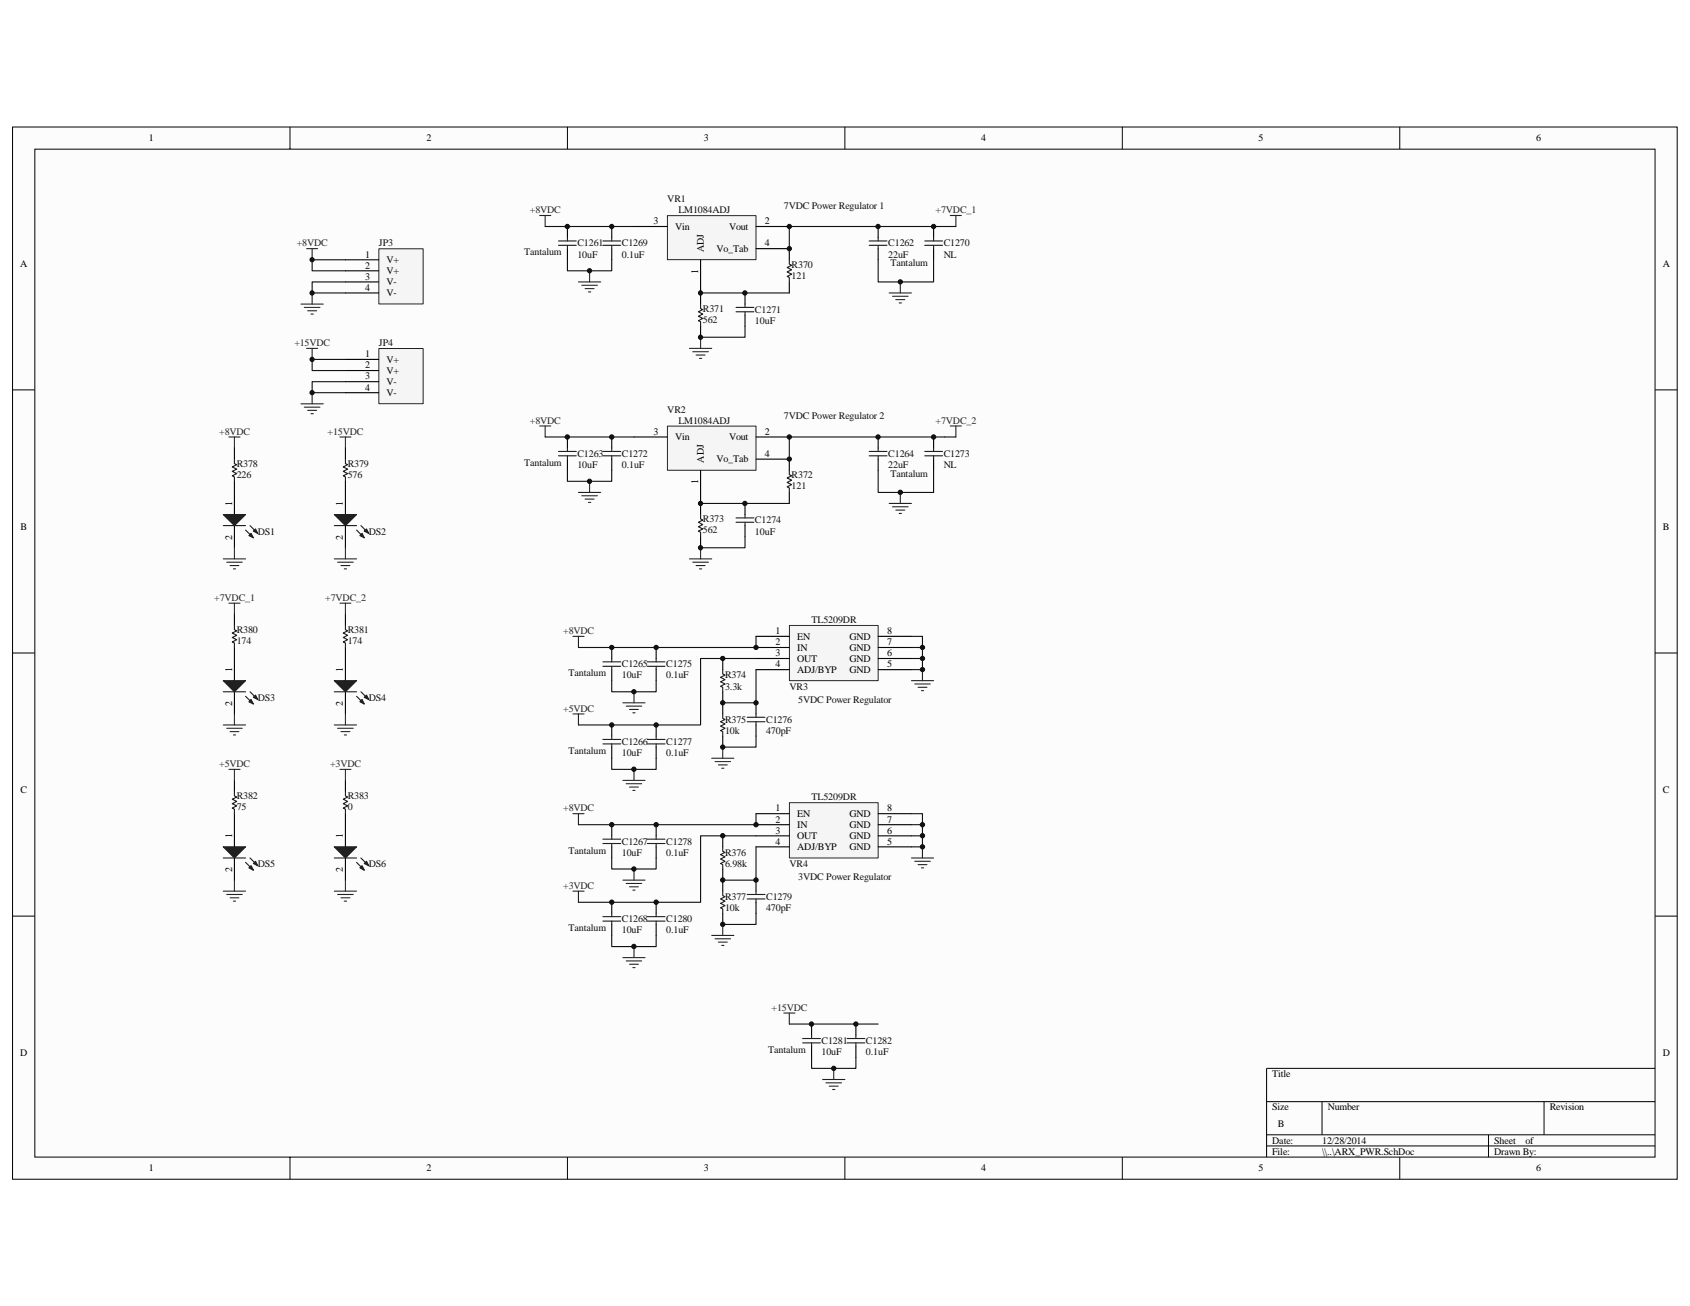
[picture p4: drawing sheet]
<svg xmlns="http://www.w3.org/2000/svg" width="279mm" height="216mm" viewBox="0 0 279 216" stroke-linecap="round" stroke-linejoin="round" font-family="sans-serif">
<path d="M2.1 21h275.2v173.9h-275.2z" fill="#fcfcfc"/>
<path d="M2.1 21h275.2v173.9h-275.2z" fill="none" stroke="#000" stroke-width=".17"/>
<path d="M5.8 24.7h267.8v166.6h-267.8z" fill="#fcfcfc"/>
<g fill="none" stroke="#000" stroke-width=".17">
<path d="M5.8 24.7h267.8v166.6h-267.8zM47.9 21v3.6M93.8 21v3.6M139.7 21v3.6M185.5 21v3.6M231.4 21v3.6M2.1 64.5h3.6M273.6 64.5h3.7M2.1 107.9h3.6M273.6 107.9h3.7M2.1 151.4h3.6M273.6 151.4h3.7"/>
<path d="M273.6 176.6h-64.2v14.7M47.9 191.3v3.6M93.8 191.3v3.6M139.7 191.3v3.6M185.5 191.3v3.6M209.4 182.1h64.2M209.4 187.6h64.2M209.4 189.4h64.2M218.6 182.1v5.5M231.4 191.3v3.6M246.1 187.6v3.7M255.3 182.1v5.5"/>
</g>
<g fill="none" stroke="#262626" stroke-width=".18">
<path d="M89.2 35.6h1.9M90.1 35.6v1.8M157.1 35.6h1.8M158 35.6v1.8M95.6 46.6h3.7M96.2 47.2h2.6M96.7 47.7h1.5M97.3 48.3h.4M97.5 44.8v1.8M114 57.6h3.7M114.5 58.1h2.6M115.1 58.7h1.5"/>
<path d="M115.6 59.2h.4M115.8 55.8v1.8M147 48.4h3.7M147.6 49h2.5M148.1 49.5h1.5M148.7 50.1h.3M148.8 46.6v1.8"/>
</g>
<g fill="none" stroke="#000" stroke-width=".18">
<path d="M93.8 37.4v1.9M101.1 37.4v1.9M145.2 37.4v1.9M154.3 37.4v1.9M93.8 41.1v1.8M101.1 41.1v1.8M115.8 48.4v1.9M115.8 53.9v1.9M123.2 48.4v1.9M123.2 52.1v1.8M130.5 41.1v1.8M130.5 46.6v1.8"/>
<path d="M145.2 41.1v1.8M154.3 41.1v1.8"/>
</g>
<g fill="none" stroke="#1c1c1c" stroke-width=".18">
<path d="M92.3 39.8h3M93.8 39.3v.5M99.7 39.8h2.9M101.1 39.3v.5M143.7 39.8h2.9M145.2 39.3v.5M152.9 39.8h2.9M154.3 39.3v.5M92.3 40.6h3M93.8 40.6v.5M99.7 40.6h2.9M101.1 40.6v.5"/>
<path d="M115.8 50.3v.7l.4 .2-.7 .3 .7 .4-.7 .4 .7 .3-.7 .4 .3 .2v.7M121.7 51.5h2.9M121.7 50.8h2.9M123.2 50.3v.5M123.2 51.5v.6M130.5 42.9v.8l.4 .2-.8 .3 .8 .4-.8 .4 .8 .3-.8 .4 .4 .2v.7M143.7 40.6h2.9M145.2 40.6v.5M152.9 40.6h2.9M154.3 40.6v.5"/>
</g>
<path d="M90.1 37.4h14.7M158 37.4h-27.5v3.7M93.8 42.9v1.9h7.3v-1.9M115.8 48.4h14.7M123.2 53.9v1.9h-7.4M145.2 42.9v3.7h9.1v-3.7" fill="none" stroke="#0e0e0e" stroke-width=".18"/>
<path d="M110.4 35.7h14.6v7.2h-14.6z" fill="#f5f5f5"/>
<path d="M110.3 35.6h14.7v7.3h-14.7z" fill="none" stroke="#262626" stroke-width=".17"/>
<g fill="none" stroke="#000" stroke-width=".18">
<path d="M104.8 37.4h5.5M125 37.4h5.5M115.8 42.9v5.5M125 41.1h5.5M93.8 72.2v1.9M93.8 75.9v1.8M101.1 72.2v1.9M101.1 75.9v1.8M130.5 75.9v1.8M145.2 72.2v1.9M145.2 75.9v1.8M154.3 72.2v1.9"/>
<path d="M154.3 75.9v1.8M115.8 83.2v1.9M115.8 88.7v1.9M123.2 83.2v1.9M123.2 86.9v1.8M130.5 81.4v1.8"/>
</g>
<g fill="none" stroke="#262626" stroke-width=".18">
<path d="M89.2 70.4h1.9M90.1 70.4v1.8M97.5 79.6v1.8M157.1 70.4h1.8M158 70.4v1.8M95.6 81.4h3.7M96.2 82h2.6M96.7 82.5h1.5M97.3 83.1h.4M114 92.4h3.7M114.5 92.9h2.6M115.1 93.5h1.5"/>
<path d="M115.6 94h.4M115.8 90.6v1.8M147 83.2h3.7M147.6 83.8h2.5M148.1 84.3h1.5M148.7 84.9h.3M148.8 81.4v1.8"/>
</g>
<g fill="none" stroke="#1c1c1c" stroke-width=".18">
<path d="M92.3 75.4h3M92.3 74.6h3M93.8 74.1v.5M93.8 75.4v.5M99.7 75.4h2.9M99.7 74.6h2.9M101.1 74.1v.5M101.1 75.4v.5M130.5 77.7v.8l.4 .2-.8 .3 .8 .4-.8 .4 .8 .3-.8 .4 .4 .2v.7M143.7 75.4h2.9M143.7 74.6h2.9M145.2 74.1v.5"/>
<path d="M145.2 75.4v.5M152.9 75.4h2.9M152.9 74.6h2.9M154.3 74.1v.5M154.3 75.4v.5M115.8 85.1v.7l.4 .2-.7 .3 .7 .4-.7 .4 .7 .3-.7 .4 .3 .2v.7M121.7 86.3h2.9M121.7 85.6h2.9M123.2 85.1v.5M123.2 86.3v.6"/>
</g>
<path d="M90.1 72.2h14.7M93.8 77.7v1.9h7.3v-1.9M145.2 77.7v3.7h9.1v-3.7M158 72.2h-27.5v3.7M115.8 83.2h14.7M123.2 88.7v1.9h-7.4" fill="none" stroke="#0e0e0e" stroke-width=".18"/>
<path d="M110.4 70.5h14.6v7.2h-14.6z" fill="#f5f5f5"/>
<path d="M110.3 70.4h14.7v7.3h-14.7z" fill="none" stroke="#262626" stroke-width=".17"/>
<path d="M104.8 72.2h5.5M115.8 77.7v5.5M125 72.2h5.5M125 75.9h5.5" fill="none" stroke="#000" stroke-width=".18"/>
<path d="M94.7 118h1.9M95.6 118v1.8M94.7 147.3h1.9M95.6 147.3v1.9" fill="none" stroke="#262626" stroke-width=".18"/>
<path d="M130.5 103.4h14.7v9.1h-14.7z" fill="#f5f5f5"/>
<path d="M130.5 103.4h14.7v9.1h-14.7z" fill="none" stroke="#262626" stroke-width=".17"/>
<g fill="none" stroke="#000" stroke-width=".18">
<path d="M101.1 107v1.9M101.1 110.7v1.8M101.1 119.8v1.9M108.5 107v1.9M108.5 110.7v1.8M108.5 119.8v1.9M119.5 108.9v1.8M119.5 114.4v3.6M125 116.2v1.8M125 119.8v1.9M125 105.2h5.5M125 107h5.5"/>
<path d="M125 108.9h5.5M125 110.7h5.5M145.2 105.2h5.5M145.2 107h5.5M145.2 108.9h5.5M145.2 110.7h5.5M101.1 123.5v1.8M108.5 123.5v1.8M119.5 121.7v1.8"/>
</g>
<g fill="none" stroke="#262626" stroke-width=".18">
<path d="M94.7 105.2h1.9M95.6 105.2v1.8M103 116.2h3.6M103.5 116.7h2.6M104.1 117.3h1.4M104.6 117.8h.4M104.8 114.4v1.8M150.7 112.5h3.6M151.2 113.1h2.6M151.8 113.6h1.4M152.3 114.2h.4M152.5 110.7v1.8"/>
<path d="M103 129h3.6M103.5 129.6h2.6M104.1 130.1h1.4M104.6 130.7h.4M104.8 127.2v1.8M117.7 125.3h3.6M118.2 125.9h2.6M118.8 126.4h1.4M119.3 127h.4M119.5 123.5v1.8"/>
</g>
<g fill="none" stroke="#1c1c1c" stroke-width=".18">
<path d="M99.7 110.2h2.9M99.7 109.4h2.9M101.1 108.9v.5M101.1 110.2v.5M107 110.2h2.9M107 109.4h2.9M108.5 108.9v.5M108.5 110.2v.5M119.5 118v.8l.4 .1-.8 .4 .8 .4-.8 .3 .8 .4-.8 .4 .4 .1v.8M119.5 110.7v.7l.4 .2-.8 .4 .8 .4-.8 .3 .8 .4-.8 .4 .4 .1v.8M123.5 119.3h3M123.5 118.6h3"/>
<path d="M125 118v.6M125 119.3v.5M99.7 123h2.9M99.7 122.2h2.9M101.1 121.7v.5M101.1 123v.5M107 123h2.9M107 122.2h2.9M108.5 121.7v.5M108.5 123v.5"/>
</g>
<path d="M101.1 112.5v1.9h7.4v-1.9M125 110.7v5.5h-5.5M125 108.9h-9.2v10.9h-20.2M125 105.2v1.8h-29.4M150.7 107h1.8M150.7 108.9h1.8M150.7 105.2h1.8v5.5h-1.8M101.1 125.3v1.9h7.4v-1.9M125 121.7v1.8h-5.5" fill="none" stroke="#0e0e0e" stroke-width=".18"/>
<path d="M130.5 132.7h14.7v9.1h-14.7z" fill="#f5f5f5"/>
<path d="M130.5 132.7h14.7v9.1h-14.7z" fill="none" stroke="#262626" stroke-width=".17"/>
<g fill="none" stroke="#000" stroke-width=".18">
<path d="M101.1 136.3v1.9M101.1 140v1.8M108.5 136.3v1.9M108.5 140v1.8M119.5 138.2v1.8M125 134.5h5.5M125 136.3h5.5M125 138.2h5.5M125 140h5.5M145.2 134.5h5.5M145.2 136.3h5.5M145.2 138.2h5.5"/>
<path d="M145.2 140h5.5M101.1 149.2v1.8M101.1 152.8v1.8M108.5 149.2v1.8M108.5 152.8v1.8M119.5 143.7v3.6M119.5 151v1.8M125 145.5v1.8M125 149.2v1.8M134.2 169.3v1.8M134.2 173v1.8M141.5 169.3v1.8"/>
<path d="M141.5 173v1.8"/>
</g>
<g fill="none" stroke="#262626" stroke-width=".18">
<path d="M94.7 134.5h1.9M95.6 134.5v1.8M152.5 140v1.8M103 145.5h3.6M103 158.3h3.6M103.5 146h2.6M103.5 158.9h2.6M104.1 146.6h1.4M104.1 159.4h1.4M104.6 147.2h.4M104.6 160h.4M104.8 143.7v1.8"/>
<path d="M104.8 156.5v1.8M117.7 154.6h3.6M118.2 155.2h2.6M118.8 155.7h1.4M119.3 156.3h.4M119.5 152.8v1.8M150.7 141.8h3.6M151.2 142.4h2.6M151.8 142.9h1.4M152.3 143.5h.4M129.6 167.5h1.8M130.5 167.5v1.8"/>
<path d="M136 178.5h3.7M136.5 179h2.6M137.1 179.6h1.5M137.8 176.6v1.9M137.6 180.1h.4"/>
</g>
<g fill="none" stroke="#1c1c1c" stroke-width=".18">
<path d="M99.7 139.4h2.9M99.7 138.7h2.9M101.1 138.2v.5M101.1 139.4v.6M107 139.4h2.9M107 138.7h2.9M108.5 138.2v.5M108.5 139.4v.6M119.5 140v.7l.4 .2-.8 .4 .8 .3-.8 .4 .8 .4-.8 .3 .4 .2v.8M99.7 152.3h2.9M99.7 151.5h2.9M101.1 151v.5"/>
<path d="M101.1 152.3v.5M107 152.3h2.9M107 151.5h2.9M108.5 151v.5M108.5 152.3v.5M119.5 147.3v.8l.4 .1-.8 .4 .8 .4-.8 .3 .8 .4-.8 .4 .4 .2v.7M123.5 148.6h3M123.5 147.9h3M125 147.3v.6M125 148.6v.6M132.7 172.4h2.9M132.7 171.7h2.9"/>
<path d="M134.2 171.1v.6M134.2 172.4v.6M140 172.4h3M140 171.7h3M141.5 171.1v.6M141.5 172.4v.6"/>
</g>
<path d="M125 140v5.5h-5.5M125 138.2h-9.2v11h-20.2M125 134.5v1.8h-29.4M150.7 136.3h1.8M150.7 138.2h1.8M150.7 134.5h1.8v5.5h-1.8M101.1 141.8v1.9h7.4v-1.9M101.1 154.6v1.9h7.4v-1.9M125 151v1.8h-5.5M130.5 169.3h14.7M134.2 174.8v1.8h7.3v-1.8" fill="none" stroke="#0e0e0e" stroke-width=".18"/>
<path d="M62.7 41.1h7.3v9.1h-7.3z" fill="#f5f5f5"/>
<path d="M62.6 41.1h7.4v9.1h-7.4z" fill="none" stroke="#262626" stroke-width=".17"/>
<path d="M57.1 42.9h5.5M57.1 44.8h5.5M57.1 46.6h5.5M57.1 48.4h5.5" fill="none" stroke="#000" stroke-width=".18"/>
<path d="M62.7 57.6h7.3v9.1h-7.3z" fill="#f5f5f5"/>
<path d="M62.6 57.6h7.4v9.1h-7.4z" fill="none" stroke="#262626" stroke-width=".17"/>
<g fill="none" stroke="#000" stroke-width=".18">
<path d="M57.1 59.4h5.5M38.8 74.1v1.8M38.8 79.6v5.5M57.1 61.3h5.5M57.1 63.1h5.5M57.1 64.9h5.5M57.1 74.1v1.8M57.1 79.6v5.5M38.8 86.9v3.7M57.1 86.9v3.7M38.8 101.5v1.9M38.8 107v5.5"/>
<path d="M38.8 114.4v3.6M57.1 101.5v1.9M57.1 107v5.5M57.1 114.4v3.6M38.8 129v1.9M38.8 134.5v5.5M57.1 129v1.9M57.1 134.5v5.5M38.8 141.8v3.7M57.1 141.8v3.7"/>
</g>
<g fill="none" stroke="#262626" stroke-width=".18">
<path d="M49.8 50.3h3.6M50.3 50.8h2.6M50.7 41.1h1.8M50.7 57.6h1.8M50.9 51.4h1.4M51.4 51.9h.4M51.6 48.4v1.9M51.6 41.1v1.8M51.6 57.6v1.8M37.8 72.2h1.9M38.8 72.2v1.9M49.8 66.8h3.6"/>
<path d="M50.3 67.3h2.6M50.9 67.8h1.4M51.4 68.4h.4M51.6 64.9v1.9M56.2 72.2h1.8M57.1 72.2v1.9M36.9 92.4h3.7M37.5 92.9h2.5M37.8 99.7h1.9M38 93.5h1.5M38.6 94h.3M38.8 90.6v1.8"/>
<path d="M38.8 99.7v1.8M55.3 92.4h3.6M55.8 92.9h2.6M56.2 99.7h1.8M56.4 93.5h1.4M56.9 94h.4M57.1 90.6v1.8M57.1 99.7v1.8M36.9 119.8h3.7M38.8 118v1.8M55.3 119.8h3.6M57.1 118v1.8"/>
<path d="M37.5 120.4h2.5M37.8 127.2h1.9M38 120.9h1.5M38.6 121.5h.3M38.8 127.2v1.8M55.8 120.4h2.6M56.2 127.2h1.8M56.4 120.9h1.4M56.9 121.5h.4M57.1 127.2v1.8M36.9 147.3h3.7M37.5 147.9h2.5"/>
<path d="M38 148.4h1.5M38.6 149h.3M38.8 145.5v1.8M55.3 147.3h3.6M55.8 147.9h2.6M56.4 148.4h1.4M56.9 149h.4M57.1 145.5v1.8"/>
</g>
<path d="M57.1 42.9h-5.5v1.9h5.5M57.1 59.4h-5.5v1.9h5.5M57.1 46.6h-5.5v1.8h5.5M57.1 63.1h-5.5v1.8h5.5" fill="none" stroke="#0e0e0e" stroke-width=".18"/>
<g fill="#1c1c1c" stroke="#1c1c1c" stroke-width=".18">
<path d="M36.9 85.1h3.7l-1.8 1.8z"/>
<path d="M41.5 88.2l.4 .7-.8-.4z"/>
<path d="M41.9 87.8l.3-.4 .4 .8z"/>
<path d="M55.3 85.1h3.6l-1.8 1.8z"/>
<path d="M59.5 88.5l.4-.3 .3 .7z"/>
<path d="M60.2 87.8l.4-.4 .4 .8z"/>
<path d="M36.9 112.5h3.7l-1.8 1.9z"/>
<path d="M41.5 115.6l.4 .8-.8-.4z"/>
<path d="M41.9 115.3l.3-.4 .4 .7z"/>
<path d="M55.3 112.5h3.6l-1.8 1.9z"/>
<path d="M59.9 115.6l.3 .8-.7-.4z"/>
<path d="M60.2 115.3l.4-.4 .4 .7z"/>
<path d="M36.9 140h3.7l-1.8 1.8z"/>
<path d="M41.1 143.5l.4-.4 .4 .7z"/>
<path d="M41.9 142.7l.3-.3 .4 .7z"/>
<path d="M55.3 140h3.6l-1.8 1.8z"/>
<path d="M59.5 143.5l.4-.4 .3 .7z"/>
<path d="M60.2 142.7l.4-.3 .4 .7z"/>
</g>
<g fill="none" stroke="#1c1c1c" stroke-width=".18">
<path d="M38.8 75.9v.7l.3 .2-.7 .4 .7 .4-.7 .3 .7 .4-.7 .4 .4 .1v.8M57.1 75.9v.7l.4 .2-.8 .4 .8 .4-.8 .3 .8 .4-.8 .4 .4 .1v.8M36.9 86.9h3.7M40.6 87.6l1.3 1.3M41.3 86.9l1.3 1.3M55.3 86.9h3.6M58.9 87.6l1.3 1.3M59.7 86.9l1.3 1.3M36.9 114.4h3.7M38.8 103.4v.7l.3 .2-.7 .3 .7 .4-.7 .4 .7 .3-.7 .4 .4 .2v.7M40.6 115.1l1.3 1.3M41.3 114.4l1.3 1.2"/>
<path d="M55.3 114.4h3.6M57.1 103.4v.7l.4 .2-.8 .3 .8 .4-.8 .4 .8 .3-.8 .4 .4 .2v.7M58.9 115.1l1.3 1.3M59.7 114.4l1.3 1.2M38.8 130.9v.7l.3 .2-.7 .3 .7 .4-.7 .4 .7 .3-.7 .4 .4 .2v.7M57.1 130.9v.7l.4 .2-.8 .3 .8 .4-.8 .4 .8 .3-.8 .4 .4 .2v.7M36.9 141.8h3.7M40.6 142.6l1.3 1.2M41.3 141.8l1.3 1.3M55.3 141.8h3.6M58.9 142.6l1.3 1.2M59.7 141.8l1.3 1.3"/>
</g>
<g fill="#0e0e0e" stroke="#0e0e0e" stroke-width=".17">
<circle cx="51.6" cy="64.9" r=".35"/>
<circle cx="51.6" cy="59.4" r=".35"/>
<circle cx="51.6" cy="48.4" r=".35"/>
<circle cx="51.6" cy="42.9" r=".35"/>
<circle cx="93.8" cy="72.2" r=".36"/>
<circle cx="93.8" cy="37.4" r=".36"/>
<circle cx="97.5" cy="79.6" r=".36"/>
<circle cx="97.5" cy="44.8" r=".35"/>
<circle cx="101.1" cy="149.1" r=".36"/>
<circle cx="101.1" cy="136.3" r=".36"/>
<circle cx="101.1" cy="119.8" r=".36"/>
<circle cx="101.1" cy="107" r=".35"/>
<circle cx="101.1" cy="72.2" r=".36"/>
<circle cx="101.1" cy="37.4" r=".36"/>
<circle cx="104.8" cy="156.5" r=".36"/>
<circle cx="104.8" cy="143.7" r=".36"/>
<circle cx="104.8" cy="127.2" r=".36"/>
<circle cx="104.8" cy="114.4" r=".35"/>
<circle cx="108.5" cy="149.1" r=".36"/>
<circle cx="108.5" cy="136.3" r=".36"/>
<circle cx="108.5" cy="119.8" r=".36"/>
<circle cx="108.5" cy="107" r=".36"/>
<circle cx="115.8" cy="90.5" r=".36"/>
<circle cx="115.8" cy="83.2" r=".36"/>
<circle cx="115.8" cy="55.8" r=".36"/>
<circle cx="115.8" cy="48.4" r=".36"/>
<circle cx="119.5" cy="152.8" r=".36"/>
<circle cx="119.5" cy="145.5" r=".36"/>
<circle cx="119.5" cy="138.2" r=".36"/>
<circle cx="119.5" cy="123.5" r=".36"/>
<circle cx="119.5" cy="116.2" r=".36"/>
<circle cx="119.5" cy="108.8" r=".36"/>
<circle cx="123.1" cy="83.2" r=".36"/>
<circle cx="123.1" cy="48.4" r=".36"/>
<circle cx="125" cy="145.5" r=".36"/>
<circle cx="125" cy="136.3" r=".36"/>
<circle cx="125" cy="116.2" r=".36"/>
<circle cx="125" cy="107" r=".36"/>
<circle cx="130.5" cy="75.9" r=".35"/>
<circle cx="130.5" cy="72.2" r=".36"/>
<circle cx="130.5" cy="41.1" r=".36"/>
<circle cx="130.5" cy="37.4" r=".36"/>
<circle cx="134.2" cy="169.3" r=".36"/>
<circle cx="137.8" cy="176.6" r=".36"/>
<circle cx="141.5" cy="169.3" r=".36"/>
<circle cx="145.2" cy="72.2" r=".36"/>
<circle cx="145.2" cy="37.4" r=".36"/>
<circle cx="148.8" cy="81.4" r=".36"/>
<circle cx="148.8" cy="46.6" r=".36"/>
<circle cx="152.5" cy="140" r=".36"/>
<circle cx="152.5" cy="138.2" r=".36"/>
<circle cx="152.5" cy="136.3" r=".36"/>
<circle cx="152.5" cy="110.7" r=".35"/>
<circle cx="152.5" cy="108.8" r=".35"/>
<circle cx="152.5" cy="107" r=".35"/>
<circle cx="154.3" cy="72.2" r=".36"/>
<circle cx="154.3" cy="37.4" r=".36"/>
</g>
<g font-size="1.7">
<text x="24.6" y="23.3">1</text>
<text x="70.5" y="23.3">2</text>
<text x="116.4" y="23.3">3</text>
<text x="162.2" y="23.3">4</text>
<text x="208.1" y="23.3">5</text>
<text x="254" y="23.3">6</text>
<text x="108.1" y="37.1">3</text>
<text x="111.6" y="38">Vin</text>
<text x="116.4" y="41.7" transform="rotate(-90 116.4 41.7)">ADJ</text>
<text x="118.4" y="41.7">Vo_Tab</text>
<text x="120.5" y="38">Vout</text>
<text x="126.5" y="37.1">2</text>
<text x="126.5" y="40.7">4</text>
<text x="3.3" y="44.2">A</text>
<text x="60.3" y="42.6">1</text>
<text x="60.3" y="44.4">2</text>
<text x="60.3" y="46.2">3</text>
<text x="63.9" y="43.5">V+</text>
<text x="63.9" y="45.3">V+</text>
<text x="63.9" y="47.2">V-</text>
<text x="115.4" y="45.3" transform="rotate(-90 115.4 45.3)">1</text>
<text x="274.9" y="44.2">A</text>
<text x="60.3" y="48.1">4</text>
<text x="63.9" y="49">V-</text>
<text x="60.3" y="59.1">1</text>
<text x="63.9" y="60">V+</text>
<text x="60.3" y="60.9">2</text>
<text x="60.3" y="62.7">3</text>
<text x="60.3" y="64.6">4</text>
<text x="63.9" y="61.8">V+</text>
<text x="63.9" y="63.6">V-</text>
<text x="63.9" y="65.5">V-</text>
<text x="108.1" y="71.9">3</text>
<text x="126.5" y="71.9">2</text>
<text x="111.6" y="72.8">Vin</text>
<text x="116.4" y="76.5" transform="rotate(-90 116.4 76.5)">ADJ</text>
<text x="118.4" y="76.5">Vo_Tab</text>
<text x="120.5" y="72.8">Vout</text>
<text x="126.5" y="75.5">4</text>
<text x="38.4" y="83.6" transform="rotate(-90 38.4 83.6)">1</text>
<text x="56.7" y="83.6" transform="rotate(-90 56.7 83.6)">1</text>
<text x="115.4" y="80" transform="rotate(-90 115.4 80)">1</text>
<text x="3.4" y="87.7">B</text>
<text x="38.4" y="89.2" transform="rotate(-90 38.4 89.2)">2</text>
<text x="56.7" y="89.2" transform="rotate(-90 56.7 89.2)">2</text>
<text x="274.9" y="87.7">B</text>
<text x="128.2" y="104.8">1</text>
<text x="128.2" y="106.7">2</text>
<text x="131.8" y="105.7">EN</text>
<text x="131.8" y="107.6">IN</text>
<text x="140.4" y="107.6">GND</text>
<text x="140.4" y="105.7">GND</text>
<text x="146.7" y="106.7">7</text>
<text x="146.7" y="104.8">8</text>
<text x="38.4" y="111.1" transform="rotate(-90 38.4 111.1)">1</text>
<text x="56.7" y="111.1" transform="rotate(-90 56.7 111.1)">1</text>
<text x="128.2" y="108.5">3</text>
<text x="128.2" y="110.3">4</text>
<text x="131.8" y="109.4">OUT</text>
<text x="131.8" y="111.3">ADJ/BYP</text>
<text x="140.4" y="111.3">GND</text>
<text x="140.4" y="109.4">GND</text>
<text x="146.7" y="110.3">5</text>
<text x="146.7" y="108.5">6</text>
<text x="38.4" y="116.7" transform="rotate(-90 38.4 116.7)">2</text>
<text x="56.7" y="116.7" transform="rotate(-90 56.7 116.7)">2</text>
<text x="3.4" y="131.1">C</text>
<text x="274.9" y="131.1">C</text>
<text x="128.2" y="134.1">1</text>
<text x="128.2" y="136">2</text>
<text x="128.2" y="137.8">3</text>
<text x="131.8" y="135.1">EN</text>
<text x="131.8" y="136.9">IN</text>
<text x="140.4" y="136.9">GND</text>
<text x="140.4" y="135.1">GND</text>
<text x="146.7" y="137.8">6</text>
<text x="146.7" y="136">7</text>
<text x="146.7" y="134.1">8</text>
<text x="38.4" y="138.5" transform="rotate(-90 38.4 138.5)">1</text>
<text x="56.7" y="138.5" transform="rotate(-90 56.7 138.5)">1</text>
<text x="128.2" y="139.6">4</text>
<text x="131.8" y="138.7">OUT</text>
<text x="131.8" y="140.5">ADJ/BYP</text>
<text x="140.4" y="140.5">GND</text>
<text x="140.4" y="138.7">GND</text>
<text x="146.7" y="139.6">5</text>
<text x="38.4" y="144.1" transform="rotate(-90 38.4 144.1)">2</text>
<text x="56.7" y="144.1" transform="rotate(-90 56.7 144.1)">2</text>
<text x="3.3" y="174.6">D</text>
<text x="210.3" y="178.1">Title</text>
<text x="274.9" y="174.6">D</text>
<text x="210.3" y="183.6">Size</text>
<text x="219.5" y="183.6">Number</text>
<text x="256.2" y="183.6">Revision</text>
<text x="210.3" y="189.1">Date:</text>
<text x="210.3" y="190.9">File:</text>
<text x="211.2" y="186.3">B</text>
<text x="218.6" y="189.1">12/28/2014</text>
<text x="218.6" y="190.9">\\..\ARX_PWR.SchDoc</text>
<text x="247" y="190.9">Drawn By:</text>
<text x="247" y="189.1">Sheet</text>
<text x="252.2" y="189.1">of</text>
<text x="24.6" y="193.7">1</text>
<text x="70.5" y="193.7">2</text>
<text x="116.4" y="193.7">3</text>
<text x="162.2" y="193.7">4</text>
<text x="208.1" y="193.7">5</text>
<text x="254" y="193.7">6</text>
</g>
<g font-size="1.7" fill="#262626">
<text x="87.6" y="35.3">+8VDC</text>
<text x="154.7" y="35.3">+7VDC_1</text>
<text x="49.1" y="40.7">+8VDC</text>
<text x="48.7" y="57.2">+15VDC</text>
<text x="36.2" y="71.9">+8VDC</text>
<text x="54.2" y="71.9">+15VDC</text>
<text x="87.6" y="70">+8VDC</text>
<text x="154.7" y="70">+7VDC_2</text>
<text x="35.4" y="99.4">+7VDC_1</text>
<text x="53.8" y="99.4">+7VDC_2</text>
<text x="93.1" y="104.8">+8VDC</text>
<text x="93.1" y="117.7">+5VDC</text>
<text x="36.2" y="126.8">+5VDC</text>
<text x="54.6" y="126.8">+3VDC</text>
<text x="93.1" y="134.1">+8VDC</text>
<text x="93.1" y="147">+3VDC</text>
<text x="127.6" y="167.1">+15VDC</text>
</g>
<g font-size="1.7" fill="#0e0e0e">
<text x="110.3" y="33.4">VR1</text>
<text x="112.2" y="35.3">LM1084ADJ</text>
<text x="129.6" y="34.5">7VDC Power Regulator 1</text>
<text x="62.6" y="40.7">JP3</text>
<text x="95.5" y="40.7">C1261</text>
<text x="102.8" y="40.7">C1269</text>
<text x="146.8" y="40.7">C1262</text>
<text x="156" y="40.7">C1270</text>
<text x="86.7" y="42.2">Tantalum</text>
<text x="95.5" y="42.6">10uF</text>
<text x="102.8" y="42.6">0.1uF</text>
<text x="130.9" y="44.2">R370</text>
<text x="130.9" y="46.1">121</text>
<text x="146.8" y="42.6">22uF</text>
<text x="147.2" y="44">Tantalum</text>
<text x="156" y="42.6">NL</text>
<text x="116.2" y="53.4">562</text>
<text x="116.2" y="51.6">R371</text>
<text x="124.8" y="53.6">10uF</text>
<text x="124.8" y="51.7">C1271</text>
<text x="62.6" y="57.2">JP4</text>
<text x="110.3" y="68.2">VR2</text>
<text x="112.2" y="70">LM1084ADJ</text>
<text x="129.6" y="69.3">7VDC Power Regulator 2</text>
<text x="39.1" y="77.2">R378</text>
<text x="57.5" y="77.2">R379</text>
<text x="86.7" y="77">Tantalum</text>
<text x="95.5" y="77.4">10uF</text>
<text x="95.5" y="75.5">C1263</text>
<text x="102.8" y="75.5">C1272</text>
<text x="102.8" y="77.4">0.1uF</text>
<text x="146.8" y="77.4">22uF</text>
<text x="146.8" y="75.5">C1264</text>
<text x="156" y="77.4">NL</text>
<text x="156" y="75.5">C1273</text>
<text x="39.1" y="79">226</text>
<text x="57.5" y="79">576</text>
<text x="130.9" y="79">R372</text>
<text x="130.9" y="80.9">121</text>
<text x="147.2" y="78.8">Tantalum</text>
<text x="42.6" y="88.4">DS1</text>
<text x="61" y="88.4">DS2</text>
<text x="116.2" y="88.2">562</text>
<text x="116.2" y="86.3">R373</text>
<text x="124.8" y="88.4">10uF</text>
<text x="124.8" y="86.5">C1274</text>
<text x="39.1" y="106.5">174</text>
<text x="39.1" y="104.7">R380</text>
<text x="57.5" y="106.5">174</text>
<text x="57.5" y="104.7">R381</text>
<text x="134.2" y="103">TL5209DR</text>
<text x="94" y="111.8">Tantalum</text>
<text x="102.8" y="112.2">10uF</text>
<text x="102.8" y="110.3">C1265</text>
<text x="110.2" y="110.3">C1275</text>
<text x="110.2" y="112.2">0.1uF</text>
<text x="119.9" y="112.2">R374</text>
<text x="42.6" y="115.8">DS3</text>
<text x="61" y="115.8">DS4</text>
<text x="119.9" y="119.5">R375</text>
<text x="119.9" y="114">3.3k</text>
<text x="126.7" y="119.5">C1276</text>
<text x="130.5" y="114">VR3</text>
<text x="132" y="116.2">5VDC Power Regulator</text>
<text x="94" y="124.6">Tantalum</text>
<text x="102.8" y="125">10uF</text>
<text x="102.8" y="123.1">C1266</text>
<text x="110.2" y="123.1">C1277</text>
<text x="110.2" y="125">0.1uF</text>
<text x="119.9" y="121.3">10k</text>
<text x="126.7" y="121.3">470pF</text>
<text x="39.1" y="134">75</text>
<text x="39.1" y="132.1">R382</text>
<text x="57.5" y="134">0</text>
<text x="57.5" y="132.1">R383</text>
<text x="134.2" y="132.3">TL5209DR</text>
<text x="42.6" y="143.3">DS5</text>
<text x="61" y="143.3">DS6</text>
<text x="94" y="141.1">Tantalum</text>
<text x="102.8" y="141.5">10uF</text>
<text x="102.8" y="139.6">C1267</text>
<text x="110.2" y="139.6">C1278</text>
<text x="110.2" y="141.5">0.1uF</text>
<text x="119.9" y="143.3">6.98k</text>
<text x="119.9" y="141.5">R376</text>
<text x="130.5" y="143.3">VR4</text>
<text x="119.9" y="148.8">R377</text>
<text x="126.7" y="148.8">C1279</text>
<text x="132" y="145.5">3VDC Power Regulator</text>
<text x="94" y="153.9">Tantalum</text>
<text x="102.8" y="154.3">10uF</text>
<text x="102.8" y="152.5">C1268</text>
<text x="110.2" y="152.5">C1280</text>
<text x="110.2" y="154.3">0.1uF</text>
<text x="119.9" y="150.6">10k</text>
<text x="126.7" y="150.6">470pF</text>
<text x="135.8" y="172.6">C1281</text>
<text x="143.2" y="172.6">C1282</text>
<text x="127" y="174.1">Tantalum</text>
<text x="135.8" y="174.4">10uF</text>
<text x="143.2" y="174.4">0.1uF</text>
</g>
</svg>
